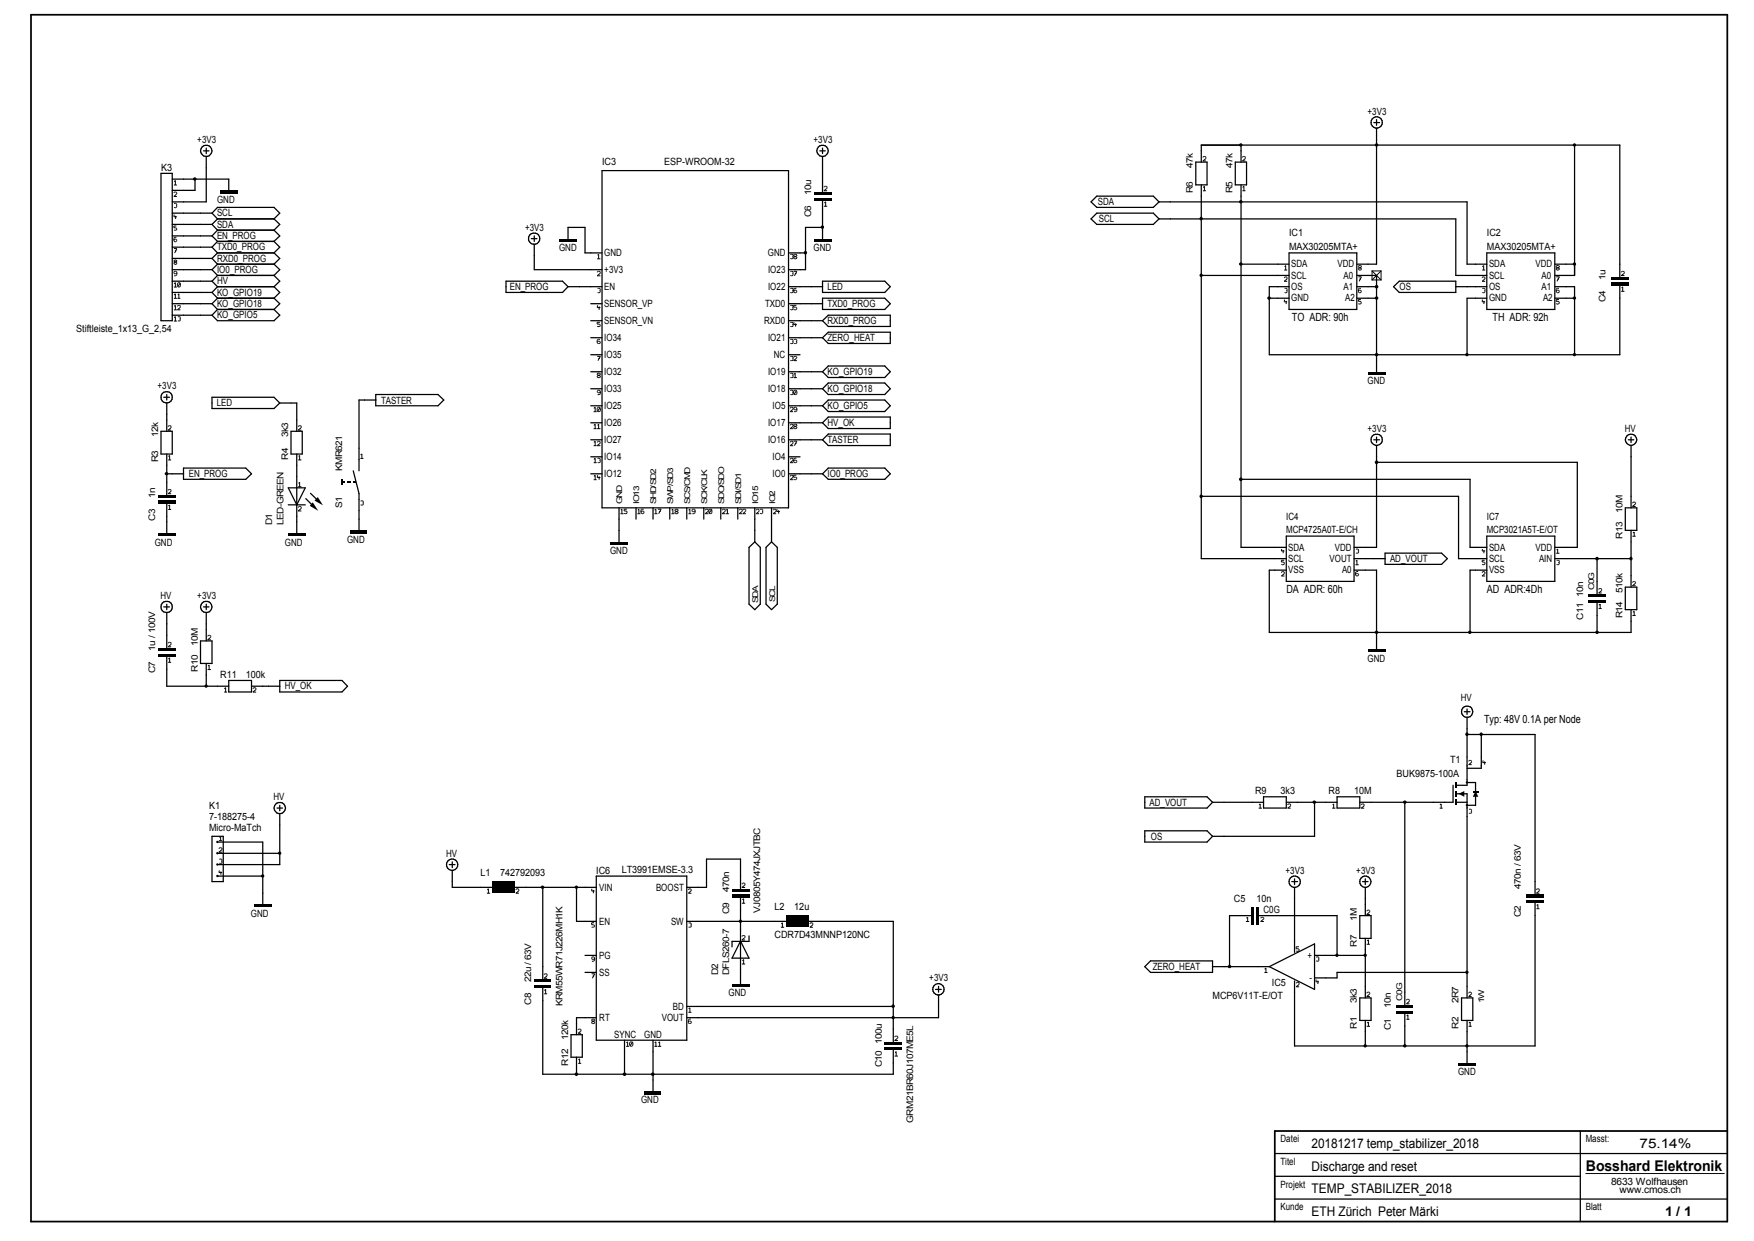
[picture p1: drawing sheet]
<svg xmlns="http://www.w3.org/2000/svg" width="297mm" height="210mm" viewBox="0 0 297 210" stroke-linecap="round" stroke-linejoin="round" font-family="sans-serif">
<g fill="none" stroke="#000" stroke-width=".17">
<path d="M29.4 32.7l.2-.2h.3l.1 .2-.6 .6h.6M29.4 31.3h.6M29.5 30.8l.2-.3v.8M29.5 34.5a.27 .27 0 0 1 .3-.1 .27 .27 0 0 1 .2 .2l-.1 .2M29.5 36.3l-.1 .4h.6M29.7 36.5v.6M29.8 34.8h.1M29.9 34.8l.1 .1a.27 .27 0 0 1-.2 .3 .27 .27 0 0 1-.3-.1M29.9 38.2h-.5v.3h.3l.3 .3-.3 .2-.3-.1M139.5 31.7l.2-.2 .3 .1 .1 .2-.6 .5h.6M139.5 34.9h.6M139.6 34.4l.2-.3v.8"/>
<path d="M203.7 32.3h.5M203.7 26.6l.2-.1h.3v.4l-.5 .3h.5M203.7 31.7l.2-.2v.8M210.4 32.3h.5M210.4 26.6v-.1h.4v.4l-.4 .3h.5M210.4 31.7l.2-.2v.8M29.4 54.3h.6M29.4 52.4h.6M29.4 50.5h.6M29.4 48.6h.6M29.4 42.1h.6l-.4 .7M29.5 48l.2-.2v.8"/>
<path d="M29.5 49.9l.2-.2v.8M29.5 51.8l.2-.1v.7M29.5 53.7l.2-.1v.7M29.6 44l-.2 .2 .6 .3-.2 .2-.4-.1v-.1l.6-.3-.2-.2zM29.6 42.4h.3M29.9 40.2h-.4v.6a.27 .27 0 0 0 .3 .1 .27 .27 0 0 0 .2-.2 .27 .27 0 0 0-.2-.2 .27 .27 0 0 0-.3 0l-.1 .2M30 46.2l-.3 .1h-.2v-.3l.2-.1 .3 .2-.1 .5-.4 .1M30 51.8l.2-.1h.3v.3l-.5 .4h.5M30 50.5h.5M30.1 53.6h.4v.4M30.1 49.9l.2-.2v.8M30.4 54h.1"/>
<path d="M30.5 54v.3h-.4M30.5 47.9v.6l-.1 .1-.3-.1M30.5 47.9a.27 .27 0 0 0-.3-.1 .27 .27 0 0 0-.2 .2l.1 .5M30.5 47.9l-.4 .6M101.1 46.1l.2-.2 .3 .1 .1 .2-.6 .5h.6M101.1 43.8h.6M101.2 48.8h.4v.4M101.2 51.7l-.1 .3h.6M101.2 43.2l.2-.2v.8M101.5 51.8v.6M101.5 49.2h.1M101.6 49.2l.1 .1a.27 .27 0 0 1-.2 .2 .27 .27 0 0 1-.3 0"/>
<path d="M101.6 54.5h-.5v.3h.4l.2 .3-.2 .2-.4-.1M101.6 57.4l-.4 .1-.1 .5 .4 .1 .2-.2a.3 .3 0 0 0-.3-.2 .3 .3 0 0 0-.3 .2M133.8 51.7h.5v.3M133.8 46h.5v.3M133.8 43.1h.5v.3M133.8 48.8h.5v.4M133.8 54.6h.5v.3M133.8 57.5h.5v.3M134.2 43.4h.1M134.2 46.3h.1M134.2 49.2h.1M134.2 52h.1"/>
<path d="M134.2 54.9h.1M134.2 57.8h.1M134.3 52v.3h-.5M134.3 46.3v.3h-.5M134.3 43.4v.3l-.2 .1-.3-.1M134.3 49.2v.3h-.5M134.3 54.9v.3h-.5M134.3 57.8v.3h-.5M134.4 45.9h.5l-.4 .8M134.5 57.5h.4v.3M134.5 54.5l-.1 .4h.5M134.5 43l.4 .2v.1l-.5 .2 .1 .3h.3l.1-.3-.5-.2z"/>
<path d="M134.6 46.3h.3M134.7 54.7v.6M134.8 57.8h.1M134.9 51.7h-.5v.3h.3l.2 .2-.2 .2-.3-.1M134.9 48.8h-.4l-.1 .5a.28 .28 0 0 0 .3 .3 .28 .28 0 0 0 .2-.3 .28 .28 0 0 0-.2-.2 .28 .28 0 0 0-.3 .2M134.9 57.8v.3h-.4M217.4 45.7h.6M217.4 47.1a.27 .27 0 0 1 .2-.3 .27 .27 0 0 1 .3 .1v.3l-.5 .4h.6M217.5 48.8h.4v.4M217.5 50.7l-.1 .4h.6M217.5 45.1l.2-.2v.8M217.8 50.9v.6"/>
<path d="M217.8 49.2h.1M217.9 49.2v.3h-.4M230 45.1l.1-.2 .4 .2v.1l-.5 .2 .1 .3h.3l.1-.3-.5-.2zM230 46.8h.5l-.4 .8M230.2 47.2h.2M230.4 48.8h-.3v.7a.27 .27 0 0 0 .3 0 .27 .27 0 0 0 .1-.2 .27 .27 0 0 0-.2-.2 .27 .27 0 0 0-.2 .1l-.1 .1M230.4 50.7h-.4v.3h.3l.2 .2a.3 .3 0 0 1-.5 .2M232.3 45.8h1.5M232.3 45.8v1.6M232.3 47.4h1.5M232.3 45.8l1.5 1.6M233.8 45.8v1.6"/>
<path d="M233.8 45.8l-1.5 1.6M251 47.1v-.2a.27 .27 0 0 1 .3 0 .27 .27 0 0 1 .2 .2l-.5 .5h.5M251 45.7h.5M251 48.8h.4v.4M251 50.7v.4h.5M251 45.1l.2-.2v.8M251.3 50.9v.6M251.4 49.2h.1M251.4 49.2l.1 .1a.27 .27 0 0 1-.2 .2 .27 .27 0 0 1-.3 0M263.5 45.1l.1-.2 .5 .2v.1l-.6 .2 .1 .3 .5-.1v-.2l-.6-.2zM263.5 46.8h.6l-.5 .8M263.7 47.2h.3"/>
<path d="M264 48.8h-.4l-.1 .5a.28 .28 0 0 0 .3 .3 .28 .28 0 0 0 .3-.3 .28 .28 0 0 0-.3-.2 .28 .28 0 0 0-.3 .2M264 50.7h-.5v.3h.3l.3 .2-.3 .3-.3-.1M274.5 46.1l.2-.2 .3 .1v.3l-.5 .3h.6M274.5 49.3h.6M274.6 48.7l.2-.2v.8M28.5 72.2v-.1h.4v.3l-.4 .4h.5M28.5 77.8h.5M28.5 77.2l.2-.1v.7M50.5 72.2l.2-.2 .2 .1 .1 .2-.5 .5h.5M50.5 77.8h.5M50.6 77.2l.1-.1v.7M61 77.6h.5"/>
<path d="M61.1 77l.2-.2v.8M100.5 69.7h.5M100.5 72.5h.5M100.5 75.4h.5M100.5 78.3h.5M100.6 69.1l.2-.2v.8M100.6 72l.2-.2v.7M100.6 74.9l.2-.2v.7M100.6 77.7l.2-.2v.8M101.1 60.3h.6l-.5 .7M101.1 63.3l.1-.2h.3l.2 .2v.1l-.6 .2 .1 .3h.3l.2-.3-.6-.2zM101.1 72.5h.6"/>
<path d="M101.1 74.9a.28 .28 0 0 1 .3-.3 .28 .28 0 0 1 .3 .3l-.6 .5h.6M101.2 77.6a.27 .27 0 0 1 .3-.1 .27 .27 0 0 1 .2 .3l-.1 .1M101.2 72l.2-.2v.7M101.3 60.6h.3M101.5 77.9h.1M101.6 69l.1 .5-.2 .2-.3-.1M101.6 69a.27 .27 0 0 0-.3-.1 .27 .27 0 0 0-.2 .2l.1 .5M101.6 77.9v.4h-.4M101.6 69l-.4 .6M101.7 66.3a.28 .28 0 0 1-.3 .2 .28 .28 0 0 1-.3-.3 .28 .28 0 0 1 .3-.2 .28 .28 0 0 1 .3 .2l-.1 .5-.4 .1M133.8 69.1l.2-.2 .3 .1v.3l-.5 .4h.5M133.8 72l.2-.2 .3 .1v.3l-.5 .3h.5"/>
<path d="M133.8 74.9l.2-.2h.3v.3l-.5 .4h.5M133.8 77.7l.2-.2 .3 .1v.3l-.5 .4h.5M133.8 60.3h.5v.3M133.8 63.2h.5v.3M133.8 66.1h.5v.3M134.2 60.6h.1M134.2 63.5h.1M134.2 66.4h.1M134.3 60.6v.4h-.5M134.3 63.5v.4h-.5M134.3 66.4v.3h-.5M134.4 60.5l.2-.2h.3v.3l-.5 .4h.5"/>
<path d="M134.4 63.9h.5M134.4 74.7h.5l-.4 .7M134.5 63.4l.1-.3v.8M134.5 71.8l-.1 .2 .5 .3-.1 .2h-.3l-.1-.2 .5-.3v-.1zM134.6 75h.3M134.9 66.1v.5l-.2 .2-.2-.1M134.9 77.5h-.3l-.2 .2 .1 .6h.4v-.4h-.3l-.2 .1M134.9 66.1a.27 .27 0 0 0-.3-.1 .27 .27 0 0 0-.2 .2l.1 .5M134.9 66.1l-.4 .6M134.9 69.2a.28 .28 0 0 1-.3 .2 .28 .28 0 0 1-.2-.3 .28 .28 0 0 1 .3-.2 .28 .28 0 0 1 .2 .2v.5l-.4 .1M28.5 83v-.1h.4v.3l-.4 .3h.5M28.5 86.2h.5"/>
<path d="M28.5 85.6l.2-.2v.8M50.5 85.9l.2-.2h.2l.1 .3-.5 .5h.5M50.5 82.4h.5M50.6 81.8l.1-.2v.8M61.1 84.8l.1-.1 .3 .1v.3M61.4 85.1h.1M61.5 85.1v.3h-.4M100.5 81.2h.5M100.6 80.6l.2-.2v.8M101.2 80.4l-.1 .4h.6M101.5 80.6v.6M105.1 86.9h.5"/>
<path d="M105.1 86.3l.2-.1v.7M106.2 86.2h-.5v.3h.3l.2 .2-.2 .2-.3-.1M107.9 86.9h.5M108 86.3l.2-.1v.7M109 86.2h-.4l-.1 .5a.28 .28 0 0 0 .3 .2 .28 .28 0 0 0 .3-.2 .28 .28 0 0 0-.3-.2 .28 .28 0 0 0-.3 .2M110.8 86.9h.5M110.8 86.3l.3-.1v.7M111.4 86.2h.6l-.5 .7M111.6 86.6h.3M113.7 86.9h.5M113.7 86.3l.2-.1v.7M114.3 86.3l.1-.1h.3l.1 .1v.1l-.5 .3 .1 .2h.3l.1-.2-.5-.3z"/>
<path d="M116.6 86.9h.5M116.6 86.3l.2-.1v.7M117.7 86.4l-.2 .2h-.3v-.4h.3l.2 .1-.1 .5-.4 .1M119.4 86.3l.2-.1h.3l.1 .2-.6 .5h.6M120.5 86.2v.6l-.1 .1-.3-.1M120.5 86.2h-.4v.6M120.5 86.2l-.4 .6M122.3 86.3l.2-.1h.2l.1 .2-.5 .5h.5M122.9 86.9h.5M123 86.3l.2-.1v.7M125.2 86.3l.2-.1h.2l.1 .2-.5 .5h.5M125.8 86.3l.2-.1h.2l.1 .2-.5 .5h.5"/>
<path d="M128 86.3l.2-.1h.3v.4l-.5 .3h.5M128.7 86.2h.4v.4M129.1 86.6h.1M129.1 86.6l.1 .1a.27 .27 0 0 1-.2 .2 .27 .27 0 0 1-.3-.1M130.9 86.3l.2-.1h.3v.4l-.5 .3h.5M131.6 86.2l-.1 .4h.6M131.8 86.3v.6M133.8 80.6l.2-.2 .3 .1v.3l-.5 .4h.5M134.9 80.4h-.5v.4h.3l.2 .1-.2 .3-.3-.1M217 96.9l.1-.2 .3 .1v.3l-.4 .4h.5M217 92.9v.3h.5M217.3 93.1v.5"/>
<path d="M217.4 94.8h-.4v.3h.3l.2 .2-.2 .3-.3-.1M229.5 95.6h.6M229.6 92.9h.4v.3M229.6 95l.2-.2v.8M229.9 93.2h.1M230 93.2v.4h-.4M230 96.7l-.4 .1-.1 .5a.28 .28 0 0 0 .3 .2 .28 .28 0 0 0 .3-.3l-.3-.2-.3 .2M251 96.9v-.1a.27 .27 0 0 1 .3-.1 .27 .27 0 0 1 .2 .3l-.5 .5h.5M251 92.9v.3h.5M251.3 93.1v.5M251.4 94.8h-.4v.3h.3l.2 .3a.3 .3 0 0 1-.5 .1M263.5 93.6h.6"/>
<path d="M263.6 94.8h.4v.4M263.6 93.1l.2-.2v.7M263.9 95.2h.1M264 95.2l.1 .2a.27 .27 0 0 1-.2 .2 .27 .27 0 0 1-.3-.1M270.7 99.8l.2-.2h.3v.4l-.5 .4h.5M276.4 98.6l.2-.2h.3v.3l-.5 .4h.6M276.4 85.2a.28 .28 0 0 1 .3-.3 .28 .28 0 0 1 .3 .3l-.6 .5h.6M276.4 90.7h.6M276.5 90.2l.2-.2v.7M28.5 108.9v-.2h.4v.4l-.4 .4h.5M28.5 112.1h.5M28.5 111.5l.2-.2v.8"/>
<path d="M35.2 107.7l.2-.2h.2l.1 .3-.5 .5h.5M35.2 113.3h.5M35.2 112.7l.2-.2v.8M38 117.1h.5M38 116.6l.2-.2v.7M42.8 116.6a.28 .28 0 0 1 .3-.3 .28 .28 0 0 1 .3 .3l-.6 .5h.6M270.7 103h.5M270.7 102.4l.3-.2v.8M276.4 104.2h.6M276.5 103.6l.2-.2v.8M213.1 136.8h.6M213.2 136.2l.2-.2v.8"/>
<path d="M218 136.2l.1-.1h.4v.3l-.5 .4h.5M225.6 136.8h.5M225.7 136.2l.1-.2v.8M230.5 136.2v-.1h.4v.3l-.4 .4h.5M243.8 136.8h.5M243.8 136.2l.2-.2v.8M248.7 128.8l.2-.1h.2l.1 .2-.5 .5h.5M248.7 137h.4v.3M249.1 137.3h.1M249.1 137.3v.3h-.4M251.1 128.7v.4h.5M251.4 128.8v.6"/>
<path d="M37.1 143.6l.2-.2 .2 .1 .1 .2-.5 .5h.5M37.1 142.3h.5M37.1 147.3v.3h.5M37.1 145.4a.27 .27 0 0 1 .3 0 .27 .27 0 0 1 .2 .2l-.1 .1M37.1 141.7l.3-.2v.8M37.4 147.5v.5M37.5 145.7h.1M37.5 145.7l.1 .2-.1 .2h-.4M82.4 151.2h.6M82.5 150.6l.2-.2v.8M87.4 150.6l.1-.2 .3 .1v.3l-.4 .4h.5M100.2 150.4v.4h.5"/>
<path d="M100.5 150.6v.6M100.6 156.1h-.4v.4h.4l.1 .2-.2 .2h-.3M116.6 150.6v-.1a.27 .27 0 0 1 .3-.1 .27 .27 0 0 1 .2 .2l-.5 .6h.5M116.6 156.2a.27 .27 0 0 1 .3 0 .27 .27 0 0 1 .2 .2l-.1 .1M116.9 156.5h.1M117 156.5v.4h-.4M125.6 158.5l.2-.2h.3l.1 .3-.6 .5h.6M125.6 149.6a.28 .28 0 0 1 .3-.2 .28 .28 0 0 1 .3 .3l-.6 .5h.6M125.6 152.8h.6M125.7 152.3l.2-.2v.7M132.2 156.9h.6M132.3 156.4l.2-.3v.8"/>
<path d="M137.1 156.4l.2-.3 .3 .1v.3l-.5 .4h.5M211 155.9h.5M211.1 155.4l.2-.2v.7M213.5 155.4l.2-.2 .2 .1 .1 .2-.5 .4h.5M231.4 154.2a.28 .28 0 0 1 .3-.2 .28 .28 0 0 1 .3 .2l-.6 .5h.6M231.4 159.8h.6M231.5 159.2l.2-.2v.8M260.2 150.6l.2-.2 .2 .1v.3l-.4 .4h.5M260.2 153.8h.5M260.2 153.2l.2-.1v.7M92.1 165l.1-.2h.4v.4l-.5 .3h.5M92.1 168.2h.5"/>
<path d="M92.2 167.6l.2-.2v.8M97.9 174.3l.2-.2 .2 .1 .1 .2-.5 .5h.5M97.9 179.9h.5M97.9 179.3l.2-.1v.7M100.2 164.8h.5l-.4 .7M100.3 172.4l-.1 .3 .5 .3-.1 .2h-.3l-.1-.2 .5-.3v-.1zM100.4 165.2h.2M100.7 162.2a.27 .27 0 0 1-.2 .2 .27 .27 0 0 1-.3-.1v-.3a.27 .27 0 0 1 .3-.1 .27 .27 0 0 1 .2 .2l-.1 .5-.4 .1M106 177.1h.5M106.1 176.5l.2-.2v.8M107.1 176.3l.1 .5a.27 .27 0 0 1-.2 .3 .27 .27 0 0 1-.3-.1M107.1 176.3h-.3l-.2 .2 .1 .5"/>
<path d="M107.1 176.3l-.4 .7M110.8 177.1h.5M110.8 176.5l.3-.2v.8M111.4 177.1h.6M111.5 176.5l.2-.2v.8M116.6 171.3h.5M116.6 170.7l.2-.2v.8M117 172.4h-.3l-.1 .3v.5h.4v-.4h-.3l-.1 .2M125.6 163.1h.6M125.7 162.6l.2-.2v.7M151.5 175.5l.2-.2 .3 .1v.2l-.5 .5h.5M151.5 178.7h.5"/>
<path d="M151.6 178.2l.1-.3v.8M214.1 164.6h.5M214.1 164l.3-.2v.8M219.5 166.4l.1-.2 .3 .1v.3l-.4 .4h.5M219.9 160.2h-.4v.3l.4 .1v.3h-.4M222.9 162l.1-.1 .3 .1v.3M222.9 165.8l-.1 .3h.5M223.2 165.9v.6M223.2 162.3h.1M223.3 162.3v.3l-.1 .1-.3-.1M231.4 168.1a.28 .28 0 0 1 .3-.2 .28 .28 0 0 1 .3 .2l-.6 .5h.6M231.4 173.7h.6"/>
<path d="M231.5 173.1l.2-.1v.7M238.1 169.3l.2-.2h.3v.4l-.5 .4h.6M238.1 172.5h.6M238.2 171.9l.2-.2v.8M248.7 168.1v-.1a.27 .27 0 0 1 .3-.1 .27 .27 0 0 1 .2 .2l-.5 .5h.5M248.7 173.7h.5M248.7 173.1l.2-.1v.7M268.5 198.6h23.5"/>
</g>
<g fill="none" stroke="#000" stroke-width=".21">
<path d="M27.3 29.3h1.9v25h-1.9zM29.2 30.3h9.5v1.9M29.2 36.1h6.7M29.2 38h6.7M29.2 39.9h6.7M33 30.3v1.9h-3.8M34.5 25.5h.9M34.9 25.1v.9M34.9 26.5v7.7h-5.7M35.9 36.1l.9-1h9.6l1 1-1 .9M35.9 36.1l.9 .9M35.9 38l.9 .9"/>
<path d="M35.9 39.9l.9 1M36.8 37h9.6M36.8 37l-.9 1M36.8 38.9h9.6M36.8 38.9l-.9 1M46.4 37l1 1-1 .9M46.4 38.9l1 1-1 1M90.5 39.9v1M101.9 28.9h31.6v57h-31.6zM138.8 25.5h.9M139.3 25.1v.9M139.3 26.5v6"/>
<path d="M139.3 33.9v6.5M139.3 38.5h-2.9v7.1h-2.9M184.7 37l1-.9h9.6l1 .9-1 1h-9.6zM184.7 34.2l1-1h9.6l1 1-1 .9h-9.6zM196.3 34.2h52.1v10.5h3.4M196.3 37h50.2v9.6h5.3M202.5 27.4h1.9v3.9h-1.9zM203.4 31.3v63.2h14.4M203.4 27.4v-2.8h70.9v22.3M209.2 27.4h1.9v3.9h-1.9zM210.1 31.3v61.3h7.7M210.1 24.6v2.8"/>
<path d="M232.6 20.7h1M233.1 20.2v1M233.1 21.7v23h-3.4M266.6 24.6v22h-3.3M29.2 47.6h6.7M29.2 49.5h6.7M29.2 51.4h6.7M29.2 53.3h6.7M29.2 41.8h6.7M29.2 43.7h6.7M29.2 45.6h6.7M35.9 41.8l.9 1"/>
<path d="M35.9 43.7l.9 1M35.9 45.6l.9 1M35.9 47.6l.9 .9M35.9 49.5l.9 1M35.9 51.4l.9 1M36.8 48.5h9.6M36.8 52.4h9.6M36.8 50.5h9.6M36.8 52.4l-.9 .9M36.8 40.9h9.6M36.8 40.9l-.9 .9M36.8 42.8h9.6"/>
<path d="M36.8 42.8l-.9 .9M36.8 44.7h9.6M36.8 44.7l-.9 .9M36.8 46.6h9.6M36.8 46.6l-.9 1M36.8 48.5l-.9 1M36.8 50.5l-.9 .9M46.4 52.4l1 .9-1 1h-9.6l-.9-1M46.4 40.9l1 .9-1 1M46.4 42.8l1 .9-1 1M46.4 44.7l1 .9-1 1M46.4 46.6l1 1-1 .9"/>
<path d="M46.4 48.5l1 1-1 1M46.4 50.5l1 .9-1 1M85.7 47.6h9.5l1 .9-1 1h-9.5zM90 40.4h.9M90.5 41.4v4.2h11.4M96.2 48.5h5.7M96.2 40.4v-1.9h2.9v4.3h2.8M100 57.1h1.9M100 51.4h1.9M100 54.3h1.9M133.5 48.5h5.8M133.5 57.1h5.8"/>
<path d="M133.5 51.4h5.8M133.5 54.3h5.8M133.5 42.8h2.9M139.3 54.3l1-1h10.4v1.9h-10.4zM139.3 57.1l1-.9h10.4v1.9h-10.4zM139.3 47.6h10.5l.9 .9-.9 1h-10.5zM139.3 50.5h10.5l.9 .9-.9 1h-10.5zM203.4 46.6h14.9M210.1 44.7h8.2M214.9 50.5h3.4M218.3 42.8h11.4v9.6h-11.4zM229.7 46.6h3.4v16.3"/>
<path d="M229.7 48.5h3.4M229.7 50.5h3.4M236 48.5l.9-.9h9.6v1.9h-9.6zM246.5 48.5h5.3M251.8 42.8h11.5v9.6h-11.5zM251.8 50.5h-3.4v9.5M263.3 48.5h3.3v11.5M263.3 50.5h3.3M263.3 44.7h3.3M274.3 48.3v11.7h-59.4v-11.5h3.4M27.3 73h1.9v3.8h-1.9zM27.7 67.2h1"/>
<path d="M28.2 66.8v.9M28.2 68.2v4.8M28.2 76.8v7M31.1 79.2h10.5l1 1-1 .9h-10.5zM35.9 67.2h10.5l1 1-1 .9h-10.5zM47.4 68.2h2.8v4.8M49.3 73h1.9v3.8h-1.9zM50.2 76.8v13.5M59.8 79.7l1 3.8v6.2M63.6 66.8h10.6l.9 .9-.9 1h-10.6zM63.6 67.7h-2.8v12M100 74.4h1.9"/>
<path d="M100 71.5h1.9M100 68.7h1.9M100 62.9h1.9M100 65.8h1.9M100 60h1.9M100 77.3h1.9M133.5 74.4h5.8M133.5 71.5h5.8M133.5 68.7h5.8M133.5 62.9h5.8M133.5 65.8h5.8M133.5 60h2"/>
<path d="M133.5 77.3h2M139.3 71.5l1-.9h10.4v1.9h-10.4zM139.3 74.4l1-1h10.4v2h-10.4zM139.3 68.7l1-1h9.5l.9 1-.9 .9h-9.5zM139.3 62.9l1-1h9.5l.9 1-.9 1h-9.5zM140.3 64.8h9.5l.9 1-.9 1h-9.5l-1-1zM140.3 79.2h9.5l.9 1-.9 .9h-9.5l-1-.9zM232.6 74.4h1M233.1 74v.9M233.1 75.4v17.2h-3.8M233.1 78.2h34v14.4h-3.8M275.7 74.4h.9"/>
<path d="M276.2 74v.9M276.2 75.4v10.5M28.2 85.2v5.1M28.2 80.2h2.9M48.8 85.4h2.9M48.8 82.5h2.9l-1.5 2.9zM51.8 84.4l1.4 1.4M52.6 83.5l1.4 1.3M100 80.2h1.9M104.8 85.9v5.8M107.7 85.9v1.9M110.6 85.9v1.9"/>
<path d="M113.4 85.9v1.9M116.3 85.9v1.9M119.2 85.9v1.9M122 85.9v1.9M124.9 85.9v1.9M126.8 92.6l1-.9 .9 .9v9.6l-.9 1-1-1zM127.8 85.9v5.8M129.7 92.6l.9-.9 1 .9v9.6l-1 1-.9-1zM130.6 85.9v5.8M133.5 80.2h5.8M203.4 84h43.6v10.5h4.8M210.1 81.1h38.8v11.5h2.9"/>
<path d="M217.8 96.5h-2.9v10.5h61.3v-3.8M217.8 90.7h11.5v7.7h-11.5zM229.3 96.5h3.8v13.4M229.3 94.5h5.2M234.5 93.6h9.6l1 .9-1 1h-9.6zM251.8 90.7h11.5v7.7h-11.5zM251.8 96.5h-2.9v10.5M263.3 94.5h12.9M270.4 94.5v6M275.2 85.9h2v3.8h-2zM275.2 99.4h2v3.8h-2zM276.2 89.7v9.7"/>
<path d="M27.7 102.7h1M28.2 102.2v1M28.2 103.7v5.9M28.2 111.1v5h10.5M34 108.5h1.9v3.8h-1.9zM34.5 102.7h.9M34.9 102.2v1M34.9 103.7v4.8M34.9 112.3v3.8M38.7 115.1h3.9v2h-3.9zM42.6 116.1h4.8M47.4 115.1h10.5l.9 1-.9 1h-10.5z"/>
<path d="M248.4 120v.9M270.4 102v5M46.9 136.7h.9M47.4 136.3v.9M47.4 137.7v8.6h-10.6M193.8 134.8h10.6l.9 1-.9 .9h-10.6zM205.3 135.8h8.7M214 134.8h3.8v1.9h-3.8zM217.8 135.8h8.6M222.6 135.8v5.7h-17.3M226.4 134.8h3.9v1.9h-3.9zM237.9 135.8v34.3"/>
<path d="M246 132.9v2.9h-15.7M246.5 135.8h1.9M246.5 134.3h1.9v34.6M247.9 120.4h1M248.4 121.4v11.5h-1.9M248.4 132.4h1.5v3.9h-1.5M248.4 124.3h11.5v27M250.8 124.3v5.7h-2.4M35.9 141.5h1.9v7.7h-1.9zM36.8 142.5h7.7v10.5M36.8 148.3h7.7M36.8 144.4h10.6"/>
<path d="M76.1 146.3h.9M76.6 145.8v1M76.6 147.3v2.9h6.7M87.1 150.2h13.9M91.9 150.2v15.5M97.6 150.2v5.7h3.4M101 148.3h15.3v27.7h-15.3zM116.3 150.2h3.3v-4.8h5.8v5M116.3 155.9h16.8M125.4 151.8v14.7M125.4 159.3l1.4 2.8h-2.8zM126.8 158.4v.9h-2.8v.9"/>
<path d="M136.9 155.9h14.4v20.4M193.8 140.6h10.6l.9 .9-.9 1h-10.6zM211.8 154.9h-3.6v8.7M213.2 154.9h13.2v6.8M218.7 149.2h1M219.2 148.7v1M219.2 150.2v11M230.3 154.9h1.9v3.9h-1.9zM230.7 149.2h.9M231.2 148.7v1M231.2 150.2v4.7M231.2 158.8v10.1"/>
<path d="M259.9 152.8v24.2h-40.7v-11M91.9 167.2v14.6h59.4v-4.1M96.7 175.1h1.9v3.8h-1.9zM97.6 178.9v2.9M99.1 161.7h1.9M99.1 164.5h1.9M101 172.2h-3.4v2.9M105.7 176v5.8M110.6 176v8.7M116.3 170.3h35M158.4 167.4h1M158.9 166.9v1"/>
<path d="M158.9 168.4v3.8h-42.6M193.8 163.6l1-1h10.5v1.9h-10.5zM205.3 163.6h9.6M214.9 163.6l7.7-3.9v7.7zM222.6 161.7h8.6M230.3 168.9h1.9v3.8h-1.9zM231.2 172.7v4.3M237.9 171.5v5.5M247.5 168.9h1.9v3.8h-1.9zM248.4 164.5h-22v1h-3.8M248.4 172.7v7.2M215.9 195.2h76.6"/>
<path d="M215.9 199.1h51.7M267.6 191.4v15.3M215.9 202.9h76.6"/>
<circle cx="34.9" cy="25.5" r=".94"/>
<circle cx="139.3" cy="25.5" r=".95"/>
<circle cx="233.1" cy="20.7" r=".97"/>
<circle cx="90.4" cy="40.4" r=".96"/>
<circle cx="28.2" cy="67.2" r=".96"/>
<circle cx="233.1" cy="74.4" r=".96"/>
<circle cx="276.2" cy="74.4" r=".95"/>
<circle cx="28.2" cy="102.7" r=".96"/>
<circle cx="34.9" cy="102.7" r=".95"/>
<circle cx="47.4" cy="136.7" r=".95"/>
<circle cx="248.4" cy="120.4" r=".95"/>
<circle cx="76.6" cy="146.3" r=".96"/>
<circle cx="219.2" cy="149.2" r=".97"/>
<circle cx="231.2" cy="149.2" r=".95"/>
<circle cx="158.9" cy="167.4" r=".96"/>
</g>
<g fill="#000">
<path d="M53 85l.9 1.4-1.4-.8zM53.8 84.1l.9 1.4-1.4-.8zM247 134.3l.9-.4v.9zM249.9 133.9l.4 .9h-.9z"/>
<path d="M37.3 32.2h2.9v.5h-2.9z" fill-rule="evenodd"/>
<path d="M137.8 32.5h2.9v.4h-2.9z" fill-rule="evenodd"/>
<path d="M137.8 33.4h2.9v.5h-2.9z" fill-rule="evenodd"/>
<path d="M94.7 40.4h2.9v.5h-2.9z" fill-rule="evenodd"/>
<path d="M137.8 40.4h2.9v.5h-2.9z" fill-rule="evenodd"/>
<path d="M272.8 46.9h2.9v.4h-2.9z" fill-rule="evenodd"/>
<path d="M272.8 47.8h2.9v.5h-2.9z" fill-rule="evenodd"/>
<path d="M231.6 62.9h2.9v.5h-2.9z" fill-rule="evenodd"/>
<path d="M26.8 90.3h2.9v.4h-2.9z" fill-rule="evenodd"/>
<path d="M26.8 83.8h2.9v.4h-2.9z" fill-rule="evenodd"/>
<path d="M26.8 84.7h2.9v.5h-2.9z" fill-rule="evenodd"/>
<path d="M48.8 90.3h2.9v.4h-2.9z" fill-rule="evenodd"/>
<path d="M57.9 81.5h.5v.2h-.5z" fill-rule="evenodd"/>
<path d="M57.8 81.1h.2v1h-.2z" fill-rule="evenodd"/>
<path d="M58.8 81.5h.6v.2h-.6z" fill-rule="evenodd"/>
<path d="M59.4 89.7h2.8v.6h-2.8z" fill-rule="evenodd"/>
<path d="M59.8 81.5h.5v.2h-.5z" fill-rule="evenodd"/>
<path d="M103.4 91.7h2.9v.5h-2.9z" fill-rule="evenodd"/>
<path d="M26.8 109.6h2.9v.5h-2.9z" fill-rule="evenodd"/>
<path d="M26.8 110.6h2.9v.5h-2.9z" fill-rule="evenodd"/>
<path d="M231.6 109.9h2.9v.5h-2.9z" fill-rule="evenodd"/>
<path d="M269 100.5h2.9v.5h-2.9z" fill-rule="evenodd"/>
<path d="M269 101.5h2.9v.5h-2.9z" fill-rule="evenodd"/>
<path d="M246.4 135.3h.2v1h-.2z" fill-rule="evenodd"/>
<path d="M246.4 133.9h.2v.9h-.2z" fill-rule="evenodd"/>
<path d="M246.4 132.4h.2v1h-.2z" fill-rule="evenodd"/>
<path d="M249.4 133.9h.9v.2h-.9z" fill-rule="evenodd"/>
<path d="M43.1 153h2.8v.5h-2.8z" fill-rule="evenodd"/>
<path d="M83.3 149.2h3.8v1.9h-3.8z" fill-rule="evenodd"/>
<path d="M124 150.4h2.8v.5h-2.8z" fill-rule="evenodd"/>
<path d="M124 151.3h2.8v.5h-2.8z" fill-rule="evenodd"/>
<path d="M133.1 154.9h3.8v2h-3.8z" fill-rule="evenodd"/>
<path d="M211.8 153.5h.5v2.9h-.5z" fill-rule="evenodd"/>
<path d="M212.8 153.5h.4v2.9h-.4z" fill-rule="evenodd"/>
<path d="M258.5 151.3h2.9v.5h-2.9z" fill-rule="evenodd"/>
<path d="M258.5 152.3h2.9v.5h-2.9z" fill-rule="evenodd"/>
<path d="M90.5 165.7h2.8v.5h-2.8z" fill-rule="evenodd"/>
<path d="M90.5 166.7h2.8v.5h-2.8z" fill-rule="evenodd"/>
<path d="M124 166.5h2.8v.4h-2.8z" fill-rule="evenodd"/>
<path d="M149.8 176.3h2.9v.4h-2.9z" fill-rule="evenodd"/>
<path d="M149.8 177.2h2.9v.5h-2.9z" fill-rule="evenodd"/>
<path d="M236.5 170.1h2.8v.4h-2.8z" fill-rule="evenodd"/>
<path d="M236.5 171h2.8v.5h-2.8z" fill-rule="evenodd"/>
<path d="M247 179.9h2.9v.4h-2.9z" fill-rule="evenodd"/>
<path d="M109.1 184.7h2.9v.5h-2.9z" fill-rule="evenodd"/>
<circle cx="33" cy="30.3" r=".3"/>
<circle cx="139.2" cy="38.4" r=".3"/>
<circle cx="203.4" cy="37" r=".3"/>
<circle cx="210.1" cy="34.1" r=".3"/>
<circle cx="210.1" cy="24.5" r=".3"/>
<circle cx="233.1" cy="24.5" r=".3"/>
<circle cx="266.6" cy="24.5" r=".29"/>
<circle cx="136.4" cy="42.8" r=".3"/>
<circle cx="203.4" cy="46.6" r=".29"/>
<circle cx="210.1" cy="44.7" r=".3"/>
<circle cx="214.9" cy="50.4" r=".3"/>
<circle cx="233.1" cy="48.5" r=".31"/>
<circle cx="233.1" cy="50.4" r=".3"/>
<circle cx="266.6" cy="44.7" r=".29"/>
<circle cx="266.6" cy="50.4" r=".29"/>
<circle cx="233.1" cy="78.2" r=".31"/>
<circle cx="233.1" cy="60" r=".3"/>
<circle cx="248.4" cy="60" r=".29"/>
<circle cx="266.6" cy="60" r=".29"/>
<circle cx="28.2" cy="80.2" r=".3"/>
<circle cx="203.4" cy="84" r=".3"/>
<circle cx="210.1" cy="81.1" r=".31"/>
<circle cx="270.4" cy="94.5" r=".31"/>
<circle cx="276.2" cy="94.5" r=".3"/>
<circle cx="34.9" cy="116.1" r=".29"/>
<circle cx="233.1" cy="107" r=".3"/>
<circle cx="248.9" cy="107" r=".3"/>
<circle cx="270.4" cy="107" r=".3"/>
<circle cx="222.6" cy="135.7" r=".3"/>
<circle cx="237.9" cy="135.7" r=".3"/>
<circle cx="248.4" cy="124.2" r=".3"/>
<circle cx="248.4" cy="136.2" r=".2"/>
<circle cx="248.4" cy="132.4" r=".2"/>
<circle cx="250.8" cy="124.2" r=".3"/>
<circle cx="36.8" cy="148.2" r=".2"/>
<circle cx="36.8" cy="146.3" r=".2"/>
<circle cx="36.8" cy="144.4" r=".2"/>
<circle cx="36.8" cy="142.5" r=".2"/>
<circle cx="44.5" cy="148.2" r=".29"/>
<circle cx="47.3" cy="144.4" r=".29"/>
<circle cx="91.9" cy="150.1" r=".3"/>
<circle cx="97.6" cy="150.1" r=".29"/>
<circle cx="125.4" cy="155.9" r=".29"/>
<circle cx="151.2" cy="170.3" r=".3"/>
<circle cx="151.2" cy="172.2" r=".29"/>
<circle cx="208.2" cy="163.6" r=".3"/>
<circle cx="226.4" cy="161.6" r=".29"/>
<circle cx="231.2" cy="177" r=".29"/>
<circle cx="231.2" cy="161.6" r=".29"/>
<circle cx="237.9" cy="177" r=".3"/>
<circle cx="248.4" cy="177" r=".29"/>
<circle cx="248.4" cy="164.5" r=".29"/>
<circle cx="97.6" cy="181.8" r=".3"/>
<circle cx="105.7" cy="181.8" r=".31"/>
<circle cx="110.5" cy="181.8" r=".31"/>
</g>
<path d="M5.2 2.5h287.3v204.2h-287.3zM292.5 191.4h-76.6v15.3" fill="none" stroke="#000" stroke-width=".3"/>
<text font-size="2.5" x="268.5" y="198.1">Bosshard Elektronik</text>
<g font-size="2.2">
<text x="222.1" y="194.3">20181217 temp_stabilizer_2018</text>
<text x="277.6" y="194.3">75.14%</text>
<text x="222.1" y="201.9">TEMP_STABILIZER_2018</text>
<text x="222.1" y="198.1">Discharge and reset</text>
<text x="222.1" y="205.8">ETH Zürich Peter Märki</text>
<text x="281.9" y="205.8">1 / 1</text>
</g>
<g font-size="1.9">
<text x="218.8" y="54.3">TO ADR: 90h</text>
<text x="252.7" y="54.3">TH ADR: 92h</text>
<text x="217.8" y="100.3">DA ADR: 60h</text>
<text x="251.8" y="100.3">AD ADR:4Dh</text>
<text x="251.3" y="122.3">Typ: 48V 0.1A per Node</text>
</g>
<g font-size="1.7">
<text x="231.6" y="19.4">+3V3</text>
<text x="27.3" y="28.9">K3</text>
<text x="33.4" y="24.2">+3V3</text>
<text x="101.9" y="27.9">IC3</text>
<text x="112.5" y="27.9">ESP-WROOM-32</text>
<text x="137.8" y="24.2">+3V3</text>
<text x="36.7" y="34.3">GND</text>
<text x="185.9" y="34.7">SDA</text>
<text x="36.7" y="36.6">SCL</text>
<text x="36.7" y="38.6">SDA</text>
<text x="36.7" y="40.5">EN_PROG</text>
<text x="88.9" y="39">+3V3</text>
<text x="186.1" y="37.6">SCL</text>
<text x="218.3" y="40">IC1</text>
<text x="251.8" y="40">IC2</text>
<text x="36.7" y="42.4">TXD0_PROG</text>
<text x="36.7" y="44.3">RXD0_PROG</text>
<text x="36.7" y="46.2">IO0_PROG</text>
<text x="94.7" y="42.5">GND</text>
<text x="102.3" y="46.2">+3V3</text>
<text x="102.3" y="43.3">GND</text>
<text x="130" y="43.3">GND</text>
<text x="130" y="46.2">IO23</text>
<text x="137.8" y="42.5">GND</text>
<text x="218.3" y="42.2">MAX30205MTA+</text>
<text x="218.7" y="47.2">SCL</text>
<text x="218.7" y="45.3">SDA</text>
<text x="226.5" y="45.3">VDD</text>
<text x="227.5" y="47.2">A0</text>
<text x="251.8" y="42.2">MAX30205MTA+</text>
<text x="252.1" y="47.2">SCL</text>
<text x="252.1" y="45.3">SDA</text>
<text x="260" y="45.3">VDD</text>
<text x="261" y="47.2">A0</text>
<text x="36.7" y="53.9">KO_GPIO5</text>
<text x="36.7" y="48.1">HV</text>
<text x="36.7" y="50">KO_GPIO19</text>
<text x="36.7" y="52">KO_GPIO18</text>
<text x="86.3" y="49.1">EN_PROG</text>
<text x="102.3" y="52">SENSOR_VP</text>
<text x="102.3" y="49.1">EN</text>
<text x="129.5" y="52">TXD0</text>
<text x="130" y="49.1">IO22</text>
<text x="140.1" y="52">TXD0_PROG</text>
<text x="140.1" y="49.1">LED</text>
<text x="218.7" y="51">GND</text>
<text x="218.7" y="49.1">OS</text>
<text x="227.5" y="49.1">A1</text>
<text x="227.8" y="51">A2</text>
<text x="237" y="49.1">OS</text>
<text x="252.1" y="51">GND</text>
<text x="252.1" y="49.1">OS</text>
<text x="261" y="49.1">A1</text>
<text x="261.3" y="51">A2</text>
<text x="12.9" y="56.2">Stiftleiste_1x13_G_2,54</text>
<text x="102.3" y="57.7">IO34</text>
<text x="102.3" y="54.9">SENSOR_VN</text>
<text x="129.4" y="54.9">RXD0</text>
<text x="130" y="57.7">IO21</text>
<text x="140.1" y="57.7">ZERO_HEAT</text>
<text x="140.1" y="54.9">RXD0_PROG</text>
<text x="26.7" y="65.9">+3V3</text>
<text x="102.3" y="63.5">IO32</text>
<text x="102.3" y="60.6">IO35</text>
<text x="130" y="63.5">IO19</text>
<text x="131" y="60.6">NC</text>
<text x="140.1" y="63.5">KO_GPIO19</text>
<text x="231.6" y="65">GND</text>
<text x="36.7" y="68.7">LED</text>
<text x="64.5" y="68.3">TASTER</text>
<text x="102.3" y="69.2">IO25</text>
<text x="102.3" y="66.3">IO33</text>
<text x="130" y="66.3">IO18</text>
<text x="130.8" y="69.2">IO5</text>
<text x="140.1" y="69.2">KO_GPIO5</text>
<text x="140.1" y="66.3">KO_GPIO18</text>
<text x="102.3" y="77.9">IO14</text>
<text x="102.3" y="75">IO27</text>
<text x="102.3" y="72.1">IO26</text>
<text x="130" y="72.1">IO17</text>
<text x="130" y="75">IO16</text>
<text x="130.8" y="77.9">IO4</text>
<text x="140.1" y="72.1">HV_OK</text>
<text x="140.1" y="75">TASTER</text>
<text x="231.6" y="73.1">+3V3</text>
<text x="275.1" y="73.1">HV</text>
<text x="32" y="80.7">EN_PROG</text>
<text x="102.3" y="80.7">IO12</text>
<text x="130.8" y="80.7">IO0</text>
<text x="140.1" y="80.7">IO0_PROG</text>
<text x="217.8" y="87.9">IC4</text>
<text x="251.8" y="87.9">IC7</text>
<text x="26.2" y="92.3">GND</text>
<text x="48.2" y="92.3">GND</text>
<text x="58.8" y="91.8">GND</text>
<text x="103.3" y="93.8">GND</text>
<text x="217.8" y="90.2">MCP4725A0T-E/CH</text>
<text x="218.1" y="95.1">SCL</text>
<text x="218.1" y="93.2">SDA</text>
<text x="225.1" y="95.1">VOUT</text>
<text x="226" y="93.2">VDD</text>
<text x="235.4" y="95.1">AD_VOUT</text>
<text x="251.8" y="90.2">MCP3021A5T-E/OT</text>
<text x="252.1" y="95.1">SCL</text>
<text x="252.1" y="93.2">SDA</text>
<text x="260" y="93.2">VDD</text>
<text x="260.6" y="95.1">AIN</text>
<text x="27.2" y="101.3">HV</text>
<text x="33.4" y="101.3">+3V3</text>
<text x="218.1" y="97">VSS</text>
<text x="227.2" y="97">A0</text>
<text x="252.1" y="97">VSS</text>
<text x="231.6" y="112">GND</text>
<text x="37.3" y="114.7">R11</text>
<text x="41.6" y="114.7">100k</text>
<text x="48.2" y="116.7">HV_OK</text>
<text x="247.4" y="118.6">HV</text>
<text x="236.5" y="131.4">BUK9875-100A</text>
<text x="245.5" y="129.1">T1</text>
<text x="35.4" y="136.9">K1</text>
<text x="46.3" y="135.4">HV</text>
<text x="194.6" y="136.4">AD_VOUT</text>
<text x="212.5" y="134.3">R9</text>
<text x="216.8" y="134.3">3k3</text>
<text x="225" y="134.3">R8</text>
<text x="229.3" y="134.3">10M</text>
<text x="35.4" y="140.6">Micro-MaTch</text>
<text x="35.4" y="138.8">7-188275-4</text>
<text x="194.9" y="142.1">OS</text>
<text x="75.5" y="144.9">HV</text>
<text x="81.4" y="148.3">L1</text>
<text x="84.7" y="148.3">742792093</text>
<text x="101" y="147.9">IC6</text>
<text x="105.3" y="147.7">LT3991EMSE-3.3</text>
<text x="217.7" y="147.8">+3V3</text>
<text x="229.7" y="147.8">+3V3</text>
<text x="42.5" y="155.1">GND</text>
<text x="101.5" y="150.7">VIN</text>
<text x="111.1" y="150.7">BOOST</text>
<text x="131.2" y="154">L2</text>
<text x="134.5" y="154">12u</text>
<text x="208.9" y="152.6">C5</text>
<text x="212.8" y="152.6">10n</text>
<text x="214" y="154.5">C0G</text>
<text x="101.5" y="156.5">EN</text>
<text x="113.6" y="156.5">SW</text>
<text x="131.2" y="158.8">CDR7D43MNNP120NC</text>
<text x="101.5" y="162.2">PG</text>
<text x="101.5" y="165.1">SS</text>
<text x="157.4" y="166.1">+3V3</text>
<text x="195.2" y="164.1">ZERO_HEAT</text>
<text x="215.4" y="166.9">IC5</text>
<text x="221.4" y="162.2">+</text>
<text x="221.7" y="166.1">-</text>
<text x="101.5" y="172.8">RT</text>
<text x="112.1" y="172.8">VOUT</text>
<text x="113.9" y="170.9">BD</text>
<text x="123.4" y="168.5">GND</text>
<text x="205.3" y="169">MCP6V11T-E/OT</text>
<text x="104" y="175.6">SYNC</text>
<text x="109.1" y="175.6">GND</text>
<text x="246.9" y="181.9">GND</text>
<text x="108.5" y="186.7">GND</text>
<text x="216.8" y="197.1">Titel</text>
<text x="216.8" y="193.3">Datei</text>
<text x="268.5" y="193.3">Masst:</text>
<text x="216.8" y="201">Projekt</text>
<text x="272.8" y="200.5">8633 Wolfhausen</text>
<text x="274.3" y="201.9">www.cmos.ch</text>
<text x="216.8" y="204.8">Kunde</text>
<text x="268.5" y="204.8">Blatt</text>
</g>
<g font-size="1.5">
<text x="202" y="28.4" transform="rotate(-90 202 28.4)">47k</text>
<text x="208.7" y="28.4" transform="rotate(-90 208.7 28.4)">47k</text>
<text x="137.4" y="32.9" transform="rotate(-90 137.4 32.9)">10u</text>
<text x="202" y="32.7" transform="rotate(-90 202 32.7)">R6</text>
<text x="208.7" y="32.7" transform="rotate(-90 208.7 32.7)">R5</text>
<text x="137.4" y="36.8" transform="rotate(-90 137.4 36.8)">C6</text>
<text x="271.9" y="47.3" transform="rotate(-90 271.9 47.3)">1u</text>
<text x="271.9" y="51.2" transform="rotate(-90 271.9 51.2)">C4</text>
<text x="26.8" y="74" transform="rotate(-90 26.8 74)">12k</text>
<text x="48.8" y="77.8" transform="rotate(-90 48.8 77.8)">R4</text>
<text x="48.8" y="74" transform="rotate(-90 48.8 74)">3k3</text>
<text x="26.8" y="78.2" transform="rotate(-90 26.8 78.2)">R3</text>
<text x="57.9" y="79.7" transform="rotate(-90 57.9 79.7)">KMR621</text>
<text x="26.3" y="88.1" transform="rotate(-90 26.3 88.1)">C3</text>
<text x="26.3" y="84.2" transform="rotate(-90 26.3 84.2)">1n</text>
<text x="46.1" y="88.9" transform="rotate(-90 46.1 88.9)">D1</text>
<text x="48" y="88.8" transform="rotate(-90 48 88.8)">LED-GREEN</text>
<text x="57.9" y="85.9" transform="rotate(-90 57.9 85.9)">S1</text>
<text x="274.8" y="86.9" transform="rotate(-90 274.8 86.9)">10M</text>
<text x="274.8" y="91.2" transform="rotate(-90 274.8 91.2)">R13</text>
<text x="268.1" y="101" transform="rotate(-90 268.1 101)">10n</text>
<text x="274.8" y="100.3" transform="rotate(-90 274.8 100.3)">510k</text>
<text x="268.1" y="104.9" transform="rotate(-90 268.1 104.9)">C11</text>
<text x="274.8" y="104.6" transform="rotate(-90 274.8 104.6)">R14</text>
<text x="26.3" y="114" transform="rotate(-90 26.3 114)">C7</text>
<text x="26.3" y="110.1" transform="rotate(-90 26.3 110.1)">1u / 100V</text>
<text x="33.5" y="113.7" transform="rotate(-90 33.5 113.7)">R10</text>
<text x="33.5" y="109.4" transform="rotate(-90 33.5 109.4)">10M</text>
<text x="123.5" y="154.7" transform="rotate(-90 123.5 154.7)">C9</text>
<text x="123.5" y="150.9" transform="rotate(-90 123.5 150.9)">470n</text>
<text x="128.7" y="154.5" transform="rotate(-90 128.7 154.5)">VJ0805Y474JXJTBC</text>
<text x="229.8" y="155.9" transform="rotate(-90 229.8 155.9)">1M</text>
<text x="257.5" y="155.2" transform="rotate(-90 257.5 155.2)">C2</text>
<text x="257.5" y="150.4" transform="rotate(-90 257.5 150.4)">470n / 63V</text>
<text x="229.8" y="160.2" transform="rotate(-90 229.8 160.2)">R7</text>
<text x="90" y="166.2" transform="rotate(-90 90 166.2)">22u / 63V</text>
<text x="121.6" y="165" transform="rotate(-90 121.6 165)">D2</text>
<text x="123.5" y="165" transform="rotate(-90 123.5 165)">DFLS260-7</text>
<text x="90" y="170.1" transform="rotate(-90 90 170.1)">C8</text>
<text x="95.3" y="170.3" transform="rotate(-90 95.3 170.3)">KRM55WR71J226MH1K</text>
<text x="229.8" y="169.8" transform="rotate(-90 229.8 169.8)">3k3</text>
<text x="235.5" y="170.5" transform="rotate(-90 235.5 170.5)">10n</text>
<text x="247" y="169.8" transform="rotate(-90 247 169.8)">2R7</text>
<text x="96.2" y="176" transform="rotate(-90 96.2 176)">120k</text>
<text x="149.3" y="176.7" transform="rotate(-90 149.3 176.7)">100u</text>
<text x="229.8" y="174.1" transform="rotate(-90 229.8 174.1)">R1</text>
<text x="235.5" y="174.4" transform="rotate(-90 235.5 174.4)">C1</text>
<text x="247" y="174.1" transform="rotate(-90 247 174.1)">R2</text>
<text x="96.2" y="180.3" transform="rotate(-90 96.2 180.3)">R12</text>
<text x="149.3" y="180.6" transform="rotate(-90 149.3 180.6)">C10</text>
<text x="154.6" y="189.9" transform="rotate(-90 154.6 189.9)">GRM21BR60J107ME5L</text>
</g>
<g font-size="1.3">
<text x="105.4" y="85.3" transform="rotate(-90 105.4 85.3)">GND</text>
<text x="108.2" y="85.3" transform="rotate(-90 108.2 85.3)">IO13</text>
<text x="111.1" y="85.3" transform="rotate(-90 111.1 85.3)">SHD/SD2</text>
<text x="114" y="85.3" transform="rotate(-90 114 85.3)">SWP/SD3</text>
<text x="116.9" y="85.3" transform="rotate(-90 116.9 85.3)">SCS/CMD</text>
<text x="119.7" y="85.3" transform="rotate(-90 119.7 85.3)">SCK/CLK</text>
<text x="122.6" y="85.3" transform="rotate(-90 122.6 85.3)">SDO/SDO</text>
<text x="125.5" y="85.3" transform="rotate(-90 125.5 85.3)">SDI/SD1</text>
<text x="128.4" y="85.3" transform="rotate(-90 128.4 85.3)">IO15</text>
<text x="131.2" y="85.3" transform="rotate(-90 131.2 85.3)">IO2</text>
<text x="131.2" y="101.9" transform="rotate(-90 131.2 101.9)">SCL</text>
<text x="270" y="99.8" transform="rotate(-90 270 99.8)">C0G</text>
<text x="128.4" y="102" transform="rotate(-90 128.4 102)">SDA</text>
<text x="237.4" y="169.3" transform="rotate(-90 237.4 169.3)">C0G</text>
<text x="251.3" y="169.8" transform="rotate(-90 251.3 169.8)">1W</text>
</g>
</svg>
